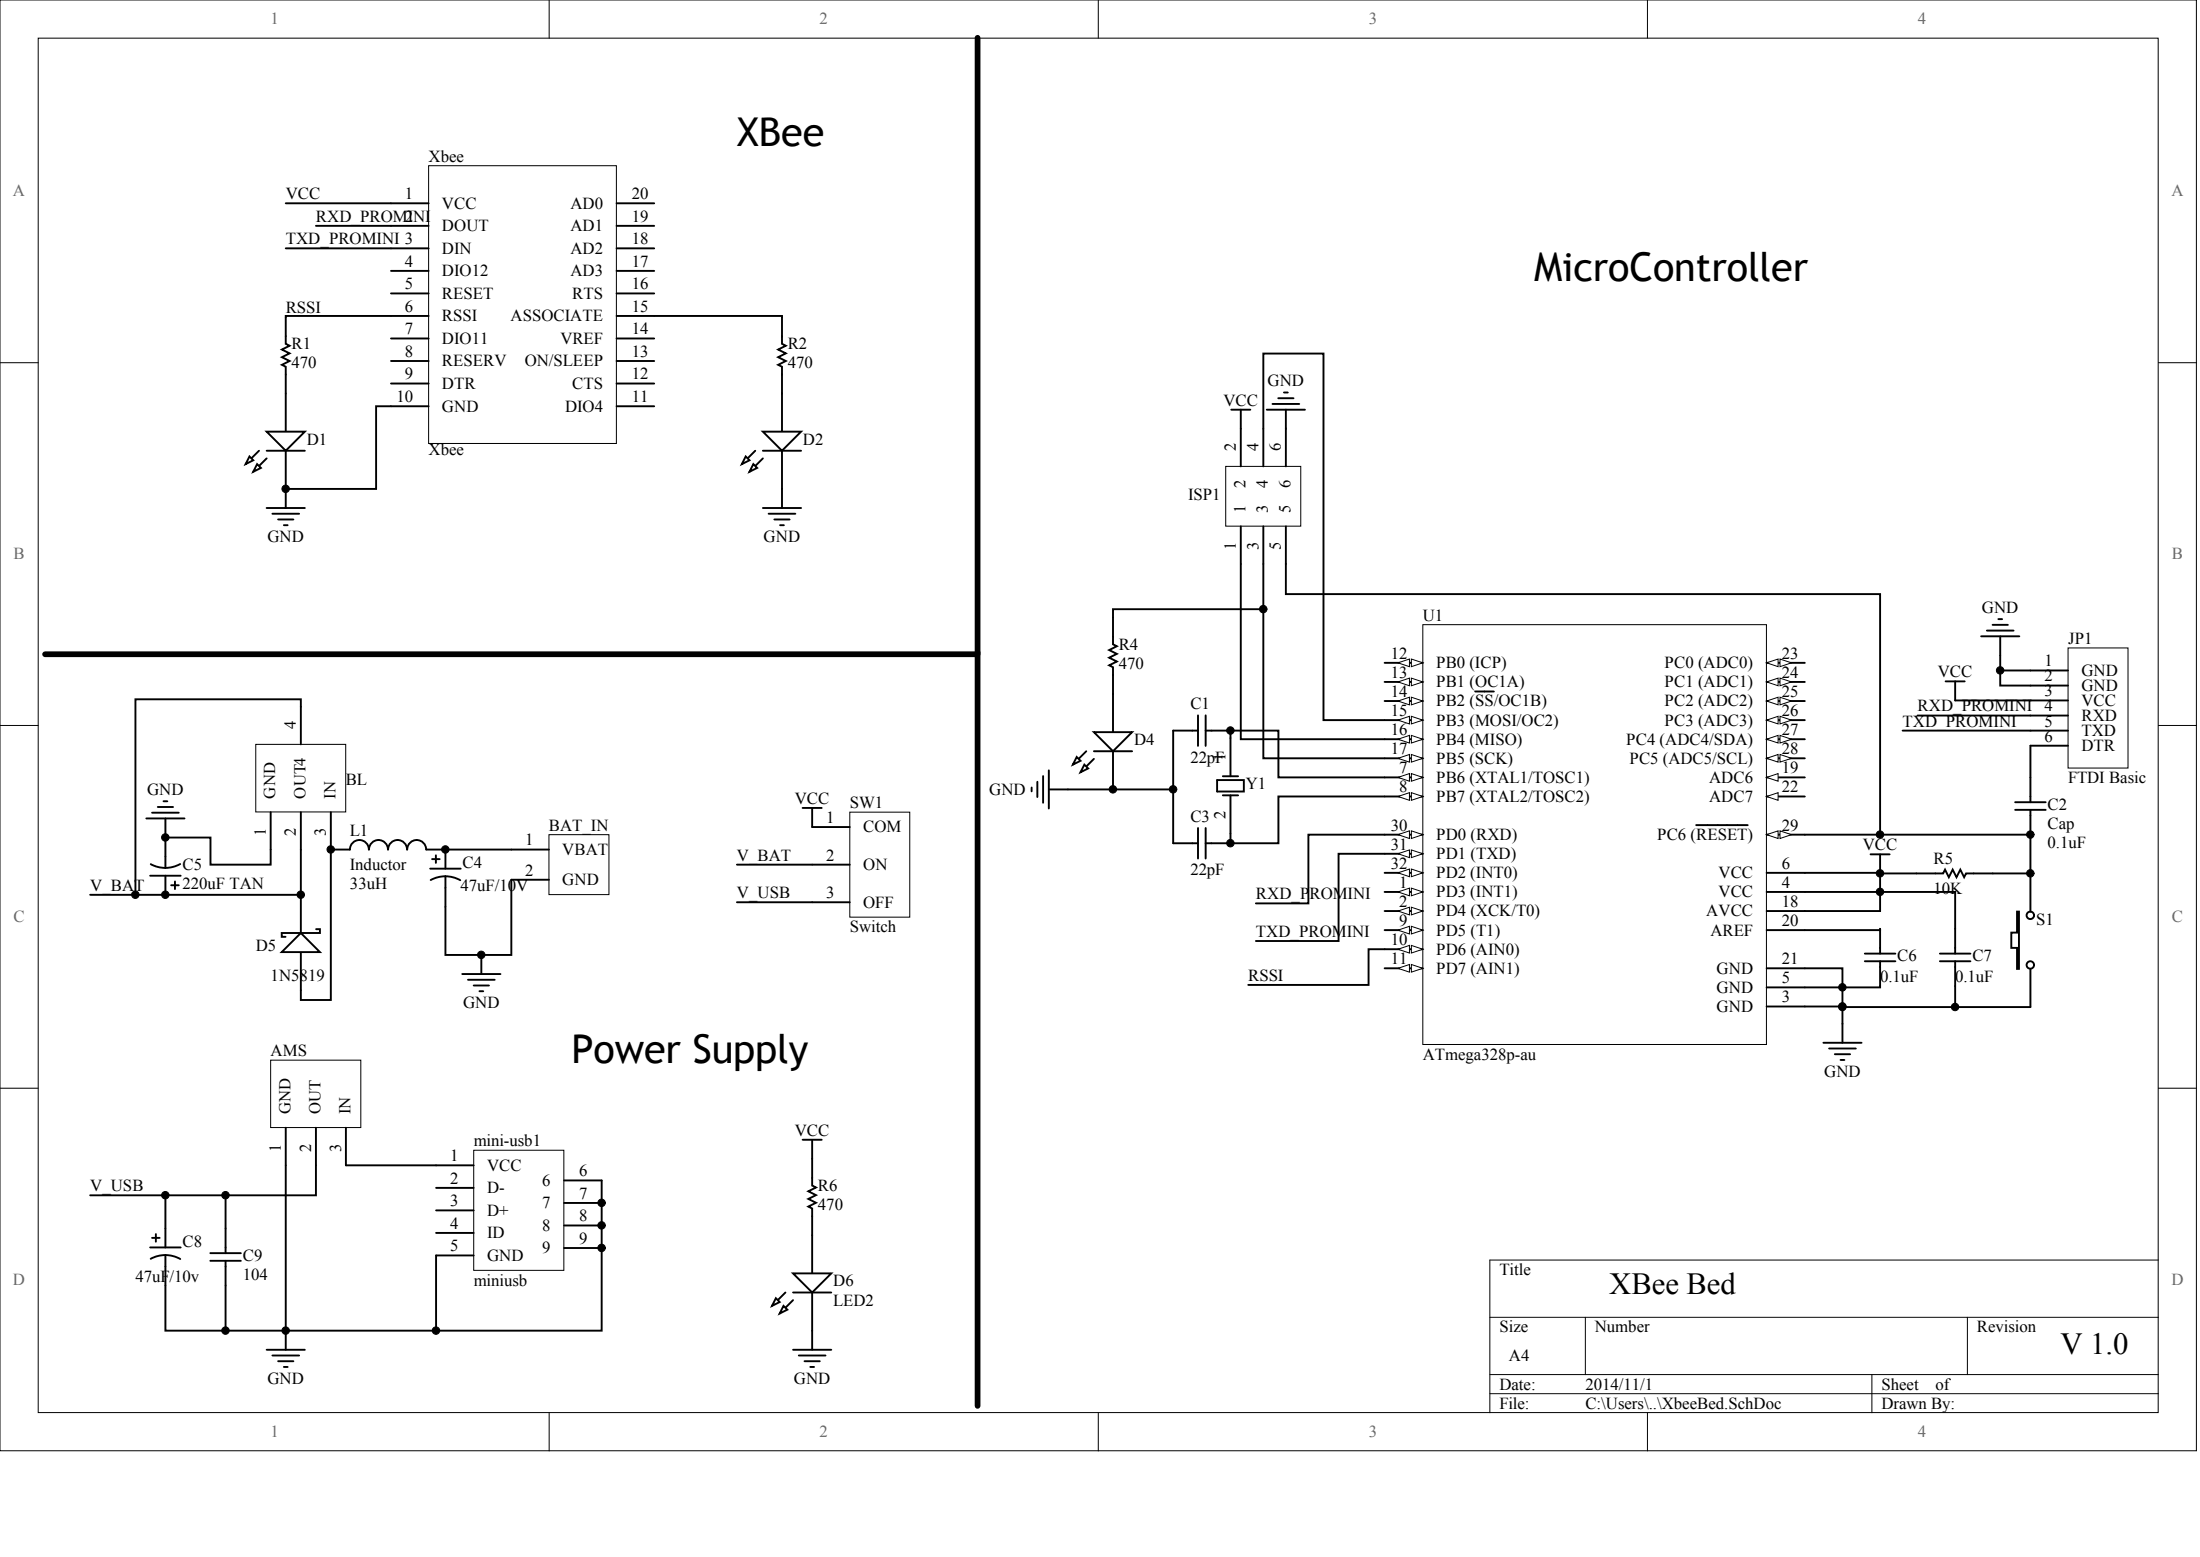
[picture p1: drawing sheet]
<svg xmlns="http://www.w3.org/2000/svg" width="840mm" height="594mm" viewBox="0 0 840 594" stroke-linecap="round" stroke-linejoin="round" font-family="sans-serif">
<g fill="#fff" stroke="#000" stroke-width=".38">
<path d="M0 0h838.2v553.5h-838.2z"/>
<path d="M14.6 14.6h809.1v524.4h-809.1z"/>
</g>
<g fill="none" stroke="#000" stroke-width=".38">
<path d="M209.6 0v14.6M419.2 0v14.6M628.7 0v14.6M0 138.4h14.6M823.7 138.4h14.6M0 276.8h14.6M823.7 276.8h14.6M0 415.2h14.6M823.7 415.2h14.6M823.7 480.8h-255.1v58.2M568.6 502.6h255.1M605 502.6v21.9"/>
<path d="M750.8 502.6v21.9M209.6 539v14.6M419.2 539v14.6M568.6 524.5h255.1M568.6 531.8h255.1M628.7 539v14.6M714.4 524.5v14.5"/>
</g>
<path d="M543 238.3h131.1v160.2h-131.1z" fill="#fff" stroke="#000" stroke-width=".38"/>
<path d="M674.2 318.5h14.6" fill="none" stroke="#000" stroke-width=".73"/>
<g fill="#fff" stroke="#000" stroke-width=".38">
<path d="M674.2 318.5l4.4-1.5v2.9z"/>
<path d="M679.3 317l4.4 1.5-4.4 1.4z"/>
</g>
<path d="M528.4 318.5h14.6M647.3 314.8h19.7" fill="none" stroke="#000" stroke-width=".73"/>
<g fill="#fff" stroke="#000" stroke-width=".38">
<path d="M538.6 317l4.4 1.5-4.4 1.4z"/>
<path d="M533.5 318.5l4.4-1.5v2.9z"/>
</g>
<path d="M528.4 325.8h14.6" fill="none" stroke="#000" stroke-width=".73"/>
<g fill="#fff" stroke="#000" stroke-width=".38">
<path d="M538.6 324.3l4.4 1.5-4.4 1.4z"/>
<path d="M533.5 325.8l4.4-1.5v2.9z"/>
</g>
<path d="M528.4 333h14.6" fill="none" stroke="#000" stroke-width=".73"/>
<g fill="#fff" stroke="#000" stroke-width=".38">
<path d="M538.6 331.6l4.4 1.4-4.4 1.5z"/>
<path d="M533.5 333l4.4-1.4v2.9z"/>
</g>
<path d="M528.4 340.3h14.6" fill="none" stroke="#000" stroke-width=".73"/>
<g fill="#fff" stroke="#000" stroke-width=".38">
<path d="M538.6 338.9l4.4 1.4-4.4 1.5z"/>
<path d="M533.5 340.3l4.4-1.4v2.9z"/>
</g>
<path d="M528.4 347.6h14.6" fill="none" stroke="#000" stroke-width=".73"/>
<g fill="#fff" stroke="#000" stroke-width=".38">
<path d="M538.6 346.2l4.4 1.4-4.4 1.5z"/>
<path d="M533.5 347.6l4.4-1.4v2.9z"/>
</g>
<path d="M528.4 296.6h14.6M674.2 333h14.6M674.2 376.7h14.6" fill="none" stroke="#000" stroke-width=".73"/>
<g fill="#fff" stroke="#000" stroke-width=".38">
<path d="M538.6 295.2l4.4 1.4-4.4 1.5z"/>
<path d="M533.5 296.6l4.4-1.4v2.9z"/>
</g>
<path d="M528.4 303.9h14.6" fill="none" stroke="#000" stroke-width=".73"/>
<g fill="#fff" stroke="#000" stroke-width=".38">
<path d="M538.6 302.4l4.4 1.5-4.4 1.5z"/>
<path d="M533.5 303.9l4.4-1.5v3z"/>
</g>
<path d="M528.4 354.9h14.6" fill="none" stroke="#000" stroke-width=".73"/>
<g fill="#fff" stroke="#000" stroke-width=".38">
<path d="M538.6 353.4l4.4 1.5-4.4 1.5z"/>
<path d="M533.5 354.9l4.4-1.5v3z"/>
</g>
<path d="M528.4 362.2h14.6" fill="none" stroke="#000" stroke-width=".73"/>
<g fill="#fff" stroke="#000" stroke-width=".38">
<path d="M538.6 360.7l4.4 1.5-4.4 1.4z"/>
<path d="M533.5 362.2l4.4-1.5v2.9z"/>
</g>
<path d="M528.4 369.5h14.6" fill="none" stroke="#000" stroke-width=".73"/>
<g fill="#fff" stroke="#000" stroke-width=".38">
<path d="M538.6 368l4.4 1.5-4.4 1.4z"/>
<path d="M533.5 369.5l4.4-1.5v2.9z"/>
</g>
<path d="M528.4 252.9h14.6" fill="none" stroke="#000" stroke-width=".73"/>
<g fill="#fff" stroke="#000" stroke-width=".38">
<path d="M538.6 251.5l4.4 1.4-4.4 1.5z"/>
<path d="M533.5 252.9l4.4-1.4v2.9z"/>
</g>
<path d="M528.4 260.2h14.6" fill="none" stroke="#000" stroke-width=".73"/>
<g fill="#fff" stroke="#000" stroke-width=".38">
<path d="M538.6 258.7l4.4 1.5-4.4 1.5z"/>
<path d="M533.5 260.2l4.4-1.5v3z"/>
</g>
<path d="M528.4 267.5h14.6" fill="none" stroke="#000" stroke-width=".73"/>
<g fill="#fff" stroke="#000" stroke-width=".38">
<path d="M538.6 266l4.4 1.5-4.4 1.4z"/>
<path d="M533.5 267.5l4.4-1.5v2.9z"/>
</g>
<path d="M528.4 274.8h14.6M563 263.8h7.1" fill="none" stroke="#000" stroke-width=".73"/>
<g fill="#fff" stroke="#000" stroke-width=".38">
<path d="M538.6 273.3l4.4 1.5-4.4 1.4z"/>
<path d="M533.5 274.8l4.4-1.5v2.9z"/>
</g>
<path d="M528.4 282.1h14.6" fill="none" stroke="#000" stroke-width=".73"/>
<g fill="#fff" stroke="#000" stroke-width=".38">
<path d="M538.6 280.6l4.4 1.5-4.4 1.4z"/>
<path d="M533.5 282.1l4.4-1.5v2.9z"/>
</g>
<path d="M528.4 289.3h14.6" fill="none" stroke="#000" stroke-width=".73"/>
<g fill="#fff" stroke="#000" stroke-width=".38">
<path d="M538.6 287.9l4.4 1.4-4.4 1.5z"/>
<path d="M533.5 289.3l4.4-1.4v2.9z"/>
</g>
<path d="M674.2 252.9h14.6M674.2 347.6h14.6M674.2 354.9h14.6M674.2 369.5h14.6" fill="none" stroke="#000" stroke-width=".73"/>
<g fill="#fff" stroke="#000" stroke-width=".38">
<path d="M674.2 252.9l4.4-1.4v2.9z"/>
<path d="M679.3 251.5l4.4 1.4-4.4 1.5z"/>
</g>
<path d="M674.2 260.2h14.6" fill="none" stroke="#000" stroke-width=".73"/>
<g fill="#fff" stroke="#000" stroke-width=".38">
<path d="M674.2 260.2l4.4-1.5v3z"/>
<path d="M679.3 258.7l4.4 1.5-4.4 1.5z"/>
</g>
<path d="M674.2 267.5h14.6" fill="none" stroke="#000" stroke-width=".73"/>
<g fill="#fff" stroke="#000" stroke-width=".38">
<path d="M674.2 267.5l4.4-1.5v2.9z"/>
<path d="M679.3 266l4.4 1.5-4.4 1.4z"/>
</g>
<path d="M674.2 274.8h14.6" fill="none" stroke="#000" stroke-width=".73"/>
<g fill="#fff" stroke="#000" stroke-width=".38">
<path d="M674.2 274.8l4.4-1.5v2.9z"/>
<path d="M679.3 273.3l4.4 1.5-4.4 1.4z"/>
</g>
<path d="M674.2 282.1h14.6" fill="none" stroke="#000" stroke-width=".73"/>
<g fill="#fff" stroke="#000" stroke-width=".38">
<path d="M674.2 282.1l4.4-1.5v2.9z"/>
<path d="M679.3 280.6l4.4 1.5-4.4 1.4z"/>
</g>
<path d="M674.2 289.3h14.6" fill="none" stroke="#000" stroke-width=".73"/>
<g fill="#fff" stroke="#000" stroke-width=".38">
<path d="M674.2 289.3l4.4-1.4v2.9z"/>
<path d="M679.3 287.9l4.4 1.4-4.4 1.5z"/>
</g>
<path d="M674.2 296.6h14.6M674.2 340.3h14.6M674.2 384h14.6" fill="none" stroke="#000" stroke-width=".73"/>
<path d="M674.2 296.6l4.4-1.4v2.9z" fill="#fff" stroke="#000" stroke-width=".38"/>
<path d="M674.2 303.9h14.6" fill="none" stroke="#000" stroke-width=".73"/>
<path d="M674.2 303.9l4.4-1.5v3z" fill="#fff" stroke="#000" stroke-width=".38"/>
<g fill="none" stroke="#000" stroke-width=".73">
<path d="M688.8 333h28.7v7.3h-28.7M713.9 326h7.3M717.5 326v7.3M731.4 333.3h10.2l.7-1.5 1.5 2.9 1.4-2.9 1.5 2.9 1.4-2.9 1.5 2.9 .7-1.4h10.2M774.9 333.3v14.5M717.5 354.4v.5h-28.7M688.8 369.5h14.4v7.2h14.3v-.5M774.9 369.7v14.6M695.9 397.9h14.5M703.2 390.6v7.3M698.1 400.1h10.2M700.2 402.2h5.9"/>
<path d="M702.4 404.4h1.5"/>
</g>
<path d="M769.8 347.8h.7v21.9h-.7v-8h-2.2v-5.9h2.2z" fill-rule="evenodd" fill="#fff" stroke="#000" stroke-width=".73"/>
<g fill="none" stroke="#000" stroke-width=".73">
<path d="M447.7 278.8h9.5M457.2 272.9v11.7M460.1 272.9v11.7M460.1 278.8h9.5M395.9 298.3v5.8M398.1 296.1v10.2M400.3 293.9v14.6M464.5 297.6h10.2v4.4h-10.2zM466.7 296.2h5.8M469.6 281.6v14.6M774.9 296.6v9.5M393.7 300.5v1.4"/>
<path d="M400.3 301.2h7.3M457.2 315.9v11.7M460.1 315.9v11.7M466.7 303.5h5.8M469.6 303.5v14.5M688.8 318.5h86.1v14.8h-14.4M769.1 306.1h11.6M769.1 309h11.6M774.9 309v9.5M447.7 321.8h9.5M460.1 321.8h9.5M717.5 333.3h13.9"/>
<path d="M688.8 347.6h28.7v-7.3h28.7v23.6M717.5 354.4v9.5M711.7 363.9h11.7M711.7 366.8h11.7M717.5 366.8v9.4M740.3 363.9h11.7M740.3 366.8h11.7M746.2 366.8v17.5h-43v-7.6h-14.4M688.8 384h14.4M703.2 384.3v6.3M746.2 384.3h28.7"/>
<circle cx="774.9" cy="349.3" r="1.42"/>
<circle cx="774.9" cy="368.2" r="1.42"/>
</g>
<path d="M789.3 247.2h22.8v45.8h-22.8z" fill="#fff" stroke="#000" stroke-width=".38"/>
<path d="M774.9 255.8h14.4M774.9 261.6h14.4M774.9 267.3h14.4M774.9 273h14.4M774.9 278.8h14.4M789.3 284.5h-14.4v12.1" fill="none" stroke="#000" stroke-width=".73"/>
<path d="M163.6 63.2h71.6v106h-71.6z" fill="#fff" stroke="#000" stroke-width=".38"/>
<g fill="none" stroke="#000" stroke-width=".73">
<path d="M149.2 77.6h14.4M235.3 77.6h14.4M149.2 86.2h14.4M149.2 94.8h14.4M235.3 86.2h14.4M235.3 94.8h14.4M149.2 103.4h14.4M149.2 112h14.4M235.3 103.4h14.4M235.3 112h14.4M149.2 120.6h14.4M149.2 129.1h14.4"/>
<path d="M149.2 137.7h14.4M235.3 120.6h14.4M235.3 129.1h14.4M235.3 137.7h14.4M149.2 146.3h14.4M149.2 155h14.4M235.3 146.3h14.4M235.3 155h14.4M306.3 434.9h7.3M310 434.9v17.5l1.4 .7-2.9 1.4 2.9 1.5-2.9 1.5 2.9 1.4-2.9 1.5 1.5 .7v24.8M310 493.2v21.8M302.7 515h14.5"/>
<path d="M304.9 517.2h10.2M307 519.4h5.9M309.2 521.6h1.5"/>
</g>
<path d="M302.7 485.9h14.5l-7.2 7.3z" fill="#fff" stroke="#000" stroke-width=".73"/>
<path d="M299.8 493.2l-5.2 5.1M302.7 496.1l-5.1 5.1" fill="none" stroke="#000" stroke-width=".73"/>
<g fill="#fff" stroke="#000" stroke-width=".73">
<path d="M299 498.3l1.5 1.4-2.9 1.5z"/>
<path d="M296.1 495.3l1.5 1.5-3 1.5z"/>
</g>
<g fill="none" stroke="#000" stroke-width=".73">
<path d="M109.1 77.6h40.1M109.1 94.8h40.1M120.6 86.2h28.6M109.1 121v10.2l1.4 .7-2.9 1.5 2.9 1.4-2.9 1.5 2.9 1.4-2.9 1.5 1.5 .7v24.8M109.1 172v21.8M101.8 193.8h14.5M104 196h10.2M106.1 198.2h5.9M108.3 200.4h1.5M760.5 238.4h5.8M762.6 236.2h1.5M742.5 260h7.3"/>
<path d="M746.2 260v7.3h28.7M756.1 242.8h14.6M758.3 240.6h10.2M763.4 242.8v7.3M447.7 278.8v43M726.1 278.8h48.8M731.8 273h43.1M469.6 281.6v-2.8h18.3v17.8h40.5M528.4 303.9h-40.5v17.9h-18.3v-3.8M528.4 318.5h-29.1v26.2h-20M528.4 325.8h-17.5v33.2h-31.6M302.7 493.2h14.5"/>
</g>
<path d="M101.8 164.7h14.5l-7.2 7.3z" fill="#fff" stroke="#000" stroke-width=".73"/>
<path d="M98.8 172l-5.1 5.1M101.8 174.9l-5.1 5.1" fill="none" stroke="#000" stroke-width=".73"/>
<g fill="#fff" stroke="#000" stroke-width=".73">
<path d="M98.1 177.1l1.5 1.4-2.9 1.5z"/>
<path d="M95.2 174.2l1.5 1.4-3 1.5z"/>
</g>
<path d="M101.8 172h14.5" fill="none" stroke="#000" stroke-width=".73"/>
<path d="M467.8 178h28.6v22.8h-28.6z" fill="#fff" stroke="#000" stroke-width=".38"/>
<g fill="none" stroke="#000" stroke-width=".73">
<path d="M469.9 156.3h7.3M473.5 156.3v21.7M483.4 156.3h14.6M485.6 154.1h10.2M487.8 151.9h5.9M490 149.8h1.5M490.7 156.3v21.7M482.1 178v-43.1h23v139.9h23.3M473.5 200.8v81.3h54.9M482.1 200.8v88.5h46.3M490.7 200.8v25.9h226.8v91.8M424.8 235.6v10.2l1.4 .8-2.9 1.4 2.9 1.5-2.9 1.4 2.9 1.5-2.9 1.5 1.5 .7v24.8"/>
<path d="M424.8 286.6v14.6M407.6 301.2h40.1M528.4 362.2h-6.1v13.6h-45.9"/>
</g>
<path d="M417.5 279.4h14.6l-7.3 7.2z" fill="#fff" stroke="#000" stroke-width=".73"/>
<path d="M414.6 286.6l-5.1 5.1M417.5 289.6l-5.1 5.1" fill="none" stroke="#000" stroke-width=".73"/>
<g fill="#fff" stroke="#000" stroke-width=".73">
<path d="M413.8 291.7l1.5 1.5-2.9 1.5z"/>
<path d="M410.9 288.8l1.5 1.5-2.9 1.4z"/>
</g>
<path d="M298.4 121v10.2l1.5 .7-2.9 1.5 2.9 1.4-2.9 1.5 2.9 1.4-2.9 1.5 1.4 .7v24.8M298.4 172v21.8M291.1 193.8h14.6M293.3 196h10.2M295.5 198.2h5.9M297.7 200.4h1.5M482.1 232.4h-57.3v3.2M417.5 286.6h14.6" fill="none" stroke="#000" stroke-width=".73"/>
<path d="M291.1 164.7h14.6l-7.3 7.3z" fill="#fff" stroke="#000" stroke-width=".73"/>
<path d="M288.2 172l-5.1 5.1M291.1 174.9l-5.1 5.1" fill="none" stroke="#000" stroke-width=".73"/>
<g fill="#fff" stroke="#000" stroke-width=".73">
<path d="M287.5 177.1l1.5 1.4-3 1.5z"/>
<path d="M284.6 174.2l1.4 1.4-2.9 1.5z"/>
</g>
<path d="M249.7 120.6h48.7v.4M291.1 172h14.6" fill="none" stroke="#000" stroke-width=".73"/>
<path d="M103.3 404.5h34.4v25.7h-34.4z" fill="#fff" stroke="#000" stroke-width=".38"/>
<g fill="none" stroke="#000" stroke-width=".73">
<path d="M149.2 120.6h-40.1v.4M149.2 155h-5.7v31.5h-34.4M109.1 430.3v77.4h-46v-28.8M120.6 430.3v25.8h-57.5v19.9M132 430.3v14.3M34.4 456.1h28.7M86.1 456.1v22.1M57.3 476h11.7M58 472.3h2.9M59.5 470.9v2.9M63.1 478.9a11.6 11.6 0 0 0-5.6 1.4M63.1 478.9a11.6 11.6 0 0 1 5.7 1.5"/>
<path d="M80.3 478.2h11.6M80.3 481.1h11.6M86.1 481.1v26.6M101.8 515h14.5M104 517.2h10.2M106.1 519.4h5.9M109.1 507.7v7.3M108.3 521.6h1.5"/>
</g>
<path d="M97.6 284h34.3v25.8h-34.3z" fill="#fff" stroke="#000" stroke-width=".38"/>
<g fill="none" stroke="#000" stroke-width=".73">
<path d="M114.8 269.7v14.3M103.3 309.9v14.3M114.8 309.9v14.3M126.3 309.9v14.3h7.2a3.6 3.6 0 0 1 3.7-3.7 3.6 3.6 0 0 1 3.6 3.7M148.1 324.2a3.6 3.6 0 0 0-3.7-3.7 3.6 3.6 0 0 0-3.6 3.7M155.3 324.2a3.6 3.6 0 0 0-3.6-3.7 3.6 3.6 0 0 0-3.6 3.7M155.4 324.2a3.6 3.6 0 0 1 3.6-3.7 3.6 3.6 0 0 1 3.6 3.7h7.4v7.2M164.2 331.4h11.6M164.9 327.8h2.9M166.3 326.3v3M170 334.4a11.6 11.6 0 0 0-5.6 1.4M170 334.4a11.6 11.6 0 0 1 5.7 1.4"/>
<path d="M170 334.4v11.6M114.8 341.4v14.6M114.8 363.3v14.5M176.4 371.7h14.6M178.6 373.8h10.2M180.8 376h5.8M183 378.2h1.4M183.7 364.4v7.3"/>
</g>
<path d="M107.5 363.3l7.3-7.3 7.3 7.3z" fill="#fff" stroke="#000" stroke-width=".73"/>
<g fill="none" stroke="#000" stroke-width=".73">
<path d="M763.4 250.1v5.7M774.9 255.8h-11.5v5.8h11.5M55.8 312.3h14.6M58 310.1h10.2M60.2 307.9h5.8M62.4 305.7h1.5M63.1 319.6h17.2v10.3h23v-5.7M63.1 312.3v18.9M57.3 334.1h11.7M63.1 334.1v7.3M65.3 337.8h2.9M66.8 336.3v2.9"/>
<path d="M68.8 329.7a11.6 11.6 0 0 1-11.3 0M114.8 324.2v17.2h-80.4M126.3 324.2v57.4h-11.5v-3.8M170 324.2h25.1M120.6 354.5h1.5v1.5h-14.6v1.4h1.5"/>
</g>
<path d="M180.8 438.9h34.4v45.8h-34.4z" fill="#fff" stroke="#000" stroke-width=".38"/>
<path d="M166.4 444.6h14.4M166.4 453.2h14.4M215.3 450.4h14.3v57.3h-120.5M215.3 459h14.3M166.4 461.8h14.4M166.4 470.4h14.4M180.8 479h-14.4v28.7M215.3 467.6h14.3M215.3 476.2h14.3" fill="none" stroke="#000" stroke-width=".73"/>
<path d="M373.1 14.4v235.2M17.2 249.6h355.9v286.8" fill="none" stroke="#000" stroke-width="2.2"/>
<path d="M324.3 309.9h22.9v40h-22.9z" fill="#fff" stroke="#000" stroke-width=".38"/>
<path d="M306.3 308.3h7.3M310 308.3v7.3h14.3M281.2 329.9h43.1M281.2 344.3h43.1" fill="none" stroke="#000" stroke-width=".73"/>
<path d="M209.5 318.5h22.9v22.8h-22.9z" fill="#fff" stroke="#000" stroke-width=".38"/>
<path d="M114.8 269.7v-2.9h-63.1v74.6M195.1 324.2h14.4M209.5 335.7h-14.4v28.7h-25.1v-18.4M132 444.6h34.4" fill="none" stroke="#000" stroke-width=".73"/>
<g fill="#000" stroke="#000" stroke-width=".38">
<circle cx="109" cy="186.5" r="1.42"/>
<circle cx="482.1" cy="232.4" r="1.42"/>
<circle cx="763.3" cy="255.8" r="1.42"/>
<circle cx="469.6" cy="278.7" r="1.42"/>
<circle cx="63.1" cy="319.5" r="1.42"/>
<circle cx="424.7" cy="301.2" r="1.42"/>
<circle cx="447.7" cy="301.2" r="1.42"/>
<circle cx="717.5" cy="318.4" r="1.42"/>
<circle cx="774.9" cy="318.4" r="1.42"/>
<circle cx="126.2" cy="324.1" r="1.42"/>
<circle cx="170" cy="324.1" r="1.42"/>
<circle cx="469.6" cy="321.7" r="1.42"/>
<circle cx="717.5" cy="333.2" r="1.42"/>
<circle cx="774.9" cy="333.2" r="1.42"/>
<circle cx="51.6" cy="341.4" r="1.42"/>
<circle cx="63.1" cy="341.4" r="1.42"/>
<circle cx="114.8" cy="341.4" r="1.42"/>
<circle cx="717.5" cy="340.3" r="1.42"/>
<circle cx="183.7" cy="364.3" r="1.42"/>
<circle cx="703.1" cy="376.7" r="1.42"/>
<circle cx="703.1" cy="384.2" r="1.42"/>
<circle cx="703.1" cy="384" r="1.42"/>
<circle cx="746.1" cy="384.2" r="1.42"/>
<circle cx="63.1" cy="456" r="1.42"/>
<circle cx="86.1" cy="456" r="1.42"/>
<circle cx="229.6" cy="459" r="1.42"/>
<circle cx="229.6" cy="476.1" r="1.42"/>
<circle cx="229.6" cy="467.6" r="1.42"/>
<circle cx="86.1" cy="507.7" r="1.42"/>
<circle cx="109" cy="507.7" r="1.42"/>
<circle cx="166.4" cy="507.7" r="1.42"/>
</g>
<g font-size="15.2">
<text x="281.2" y="55.7">XBee</text>
<text x="585.5" y="107.3">MicroController</text>
<text x="218.1" y="405.5">Power Supply</text>
</g>
<g font-size="11.7">
<text x="614.2" y="493.7">XBee Bed</text>
<text x="786.3" y="516.6">V 1.0</text>
</g>
<g font-size="6.4" fill="#696969">
<text x="103.2" y="9.3">1</text>
<text x="312.8" y="9.3">2</text>
<text x="522.4" y="9.3">3</text>
<text x="732" y="9.3">4</text>
<text x="5" y="74.9">A</text>
<text x="828.7" y="74.9">A</text>
<text x="5.2" y="213.3">B</text>
<text x="828.9" y="213.3">B</text>
<text x="5.2" y="351.7">C</text>
<text x="828.9" y="351.7">C</text>
<text x="5" y="490.1">D</text>
<text x="828.7" y="490.1">D</text>
<text x="103.2" y="548.4">1</text>
<text x="312.8" y="548.4">2</text>
<text x="522.4" y="548.4">3</text>
<text x="732" y="548.4">4</text>
</g>
<g font-size="6.4">
<text x="163.6" y="61.6">Xbee</text>
<text x="109.1" y="76">VCC</text>
<text x="154.5" y="76">1</text>
<text x="241.1" y="76">20</text>
<text x="168.7" y="79.6">VCC</text>
<text x="217.7" y="79.6">AD0</text>
<text x="120.6" y="84.6">RXD_PROMINI</text>
<text x="154.5" y="84.6">2</text>
<text x="168.7" y="88.2">DOUT</text>
<text x="217.7" y="88.2">AD1</text>
<text x="241.1" y="84.6">19</text>
<text x="109.1" y="93.2">TXD_PROMINI 3</text>
<text x="241.1" y="93.2">18</text>
<text x="154.5" y="101.8">4</text>
<text x="168.7" y="96.8">DIN</text>
<text x="217.7" y="96.8">AD2</text>
<text x="241.1" y="101.8">17</text>
<text x="168.7" y="105.4">DIO12</text>
<text x="217.7" y="105.4">AD3</text>
<text x="154.5" y="110.4">5</text>
<text x="241.1" y="110.4">16</text>
<text x="109.1" y="119.4">RSSI</text>
<text x="154.5" y="119">6</text>
<text x="168.7" y="114">RESET</text>
<text x="218.4" y="114">RTS</text>
<text x="241.1" y="119">15</text>
<text x="168.7" y="122.6">RSSI</text>
<text x="194.9" y="122.6">ASSOCIATE</text>
<text x="154.5" y="127.6">7</text>
<text x="168.7" y="131.2">DIO11</text>
<text x="213.9" y="131.2">VREF</text>
<text x="241.1" y="127.6">14</text>
<text x="111.2" y="133.3">R1</text>
<text x="154.5" y="136.2">8</text>
<text x="241.1" y="136.2">13</text>
<text x="300.6" y="133.3">R2</text>
<text x="111.2" y="140.5">470</text>
<text x="168.7" y="139.8">RESERV</text>
<text x="200.2" y="139.8">ON/SLEEP</text>
<text x="300.6" y="140.5">470</text>
<text x="154.5" y="144.8">9</text>
<text x="168.7" y="148.4">DTR</text>
<text x="218.4" y="148.4">CTS</text>
<text x="241.1" y="144.8">12</text>
<text x="483.7" y="147.5">GND</text>
<text x="151.3" y="153.4">10</text>
<text x="241.1" y="153.4">11</text>
<text x="466.9" y="154.7">VCC</text>
<text x="168.7" y="157.1">GND</text>
<text x="215.6" y="157.1">DIO4</text>
<text x="117.1" y="169.7">D1</text>
<text x="163.6" y="173.5">Xbee</text>
<text x="306.5" y="169.7">D2</text>
<text x="453.4" y="190.7">ISP1</text>
<text x="102.1" y="206.8">GND</text>
<text x="291.4" y="206.8">GND</text>
<text x="756.4" y="233.9">GND</text>
<text x="543" y="236.8">U1</text>
<text x="789.3" y="245.7">JP1</text>
<text x="427" y="247.9">R4</text>
<text x="530.8" y="251.3">12</text>
<text x="680.1" y="251.3">23</text>
<text x="427" y="255.2">470</text>
<text x="548.1" y="255">PB0 (ICP)</text>
<text x="635.3" y="255">PC0 (ADC0)</text>
<text x="780.2" y="254.3">1</text>
<text x="794.4" y="257.9">GND</text>
<text x="530.8" y="258.6">13</text>
<text x="548.1" y="262.3">PB1 (OC1A)</text>
<text x="635.3" y="262.3">PC1 (ADC1)</text>
<text x="680.1" y="258.6">24</text>
<text x="739.5" y="258.4">VCC</text>
<text x="780.2" y="260">2</text>
<text x="794.4" y="263.6">GND</text>
<text x="530.8" y="265.9">14</text>
<text x="548.1" y="269.6">PB2 (SS/OC1B)</text>
<text x="635.3" y="269.6">PC2 (ADC2)</text>
<text x="680.1" y="265.9">25</text>
<text x="780.2" y="265.7">3</text>
<text x="794.4" y="269.3">VCC</text>
<text x="454.3" y="270.6">C1</text>
<text x="530.8" y="273.2">15</text>
<text x="680.1" y="273.2">26</text>
<text x="731.8" y="271.4">RXD_PROMINI</text>
<text x="780.2" y="271.4">4</text>
<text x="794.4" y="275.1">RXD</text>
<text x="530.8" y="280.5">16</text>
<text x="548.1" y="276.8">PB3 (MOSI/OC2)</text>
<text x="635.3" y="276.8">PC3 (ADC3)</text>
<text x="680.1" y="280.5">27</text>
<text x="726.1" y="277.2">TXD_PROMINI</text>
<text x="780.2" y="277.2">5</text>
<text x="794.4" y="280.8">TXD</text>
<text x="432.8" y="284.3">D4</text>
<text x="530.8" y="287.8">17</text>
<text x="548.1" y="284.1">PB4 (MISO)</text>
<text x="620.6" y="284.1">PC4 (ADC4/SDA)</text>
<text x="680.1" y="287.8">28</text>
<text x="780.2" y="283">6</text>
<text x="794.4" y="286.6">DTR</text>
<text x="454.3" y="291">22pF</text>
<text x="548.1" y="291.4">PB5 (SCK)</text>
<text x="621.9" y="291.4">PC5 (ADC5/SCL)</text>
<text x="132" y="299.6">BL</text>
<text x="534" y="295">7</text>
<text x="548.1" y="298.7">PB6 (XTAL1/TOSC1)</text>
<text x="652.3" y="298.7">ADC6</text>
<text x="680.1" y="295">19</text>
<text x="789.3" y="298.8">FTDI Basic</text>
<text x="56.1" y="303.4">GND</text>
<text x="377.5" y="303.3">GND</text>
<text x="475.4" y="301.2">Y1</text>
<text x="534" y="302.3">8</text>
<text x="548.1" y="306">PB7 (XTAL2/TOSC2)</text>
<text x="652.3" y="306">ADC7</text>
<text x="680.1" y="302.3">22</text>
<text x="303.3" y="306.7">VCC</text>
<text x="324.3" y="308.3">SW1</text>
<text x="781.5" y="308.9">C2</text>
<text x="209.5" y="316.9">BAT_IN</text>
<text x="315.3" y="314">1</text>
<text x="329.4" y="317.6">COM</text>
<text x="454.3" y="313.6">C3</text>
<text x="530.8" y="316.9">30</text>
<text x="680.1" y="316.9">29</text>
<text x="781.5" y="316.2">Cap</text>
<text x="133.5" y="318.9">L1</text>
<text x="200.5" y="322.6">1</text>
<text x="548.1" y="320.5">PD0 (RXD)</text>
<text x="632.5" y="320.5">PC6 (RESET)</text>
<text x="781.5" y="323.5">0.1uF</text>
<text x="214.6" y="326.2">VBAT</text>
<text x="281.2" y="328.3">V_BAT</text>
<text x="315.3" y="328.3">2</text>
<text x="530.8" y="324.2">31</text>
<text x="548.1" y="327.8">PD1 (TXD)</text>
<text x="710.9" y="324.4">VCC</text>
<text x="737.9" y="329.5">R5</text>
<text x="69.7" y="331.8">C5</text>
<text x="133.5" y="332.1">Inductor</text>
<text x="176.6" y="331.3">C4</text>
<text x="200.5" y="334.1">2</text>
<text x="329.4" y="332">ON</text>
<text x="454.3" y="334">22pF</text>
<text x="530.8" y="331.5">32</text>
<text x="548.1" y="335.1">PD2 (INT0)</text>
<text x="655.9" y="335.1">VCC</text>
<text x="680.1" y="331.5">6</text>
<text x="34.4" y="339.8">V_BAT</text>
<text x="69.7" y="339.1">220uF TAN</text>
<text x="133.5" y="339.3">33uH</text>
<text x="175.8" y="339.8">47uF/10V</text>
<text x="214.6" y="337.7">GND</text>
<text x="534" y="338.8">1</text>
<text x="680.1" y="338.8">4</text>
<text x="737.9" y="341.2">10K</text>
<text x="281.2" y="342.7">V_USB</text>
<text x="315.3" y="342.7">3</text>
<text x="329.4" y="346.3">OFF</text>
<text x="479.3" y="343.1">RXD_P</text>
<text x="499.8" y="343.1">ROMINI</text>
<text x="534" y="346">2</text>
<text x="548.1" y="342.4">PD3 (INT1)</text>
<text x="655.9" y="342.4">VCC</text>
<text x="680.1" y="346">18</text>
<text x="534" y="353.3">9</text>
<text x="548.1" y="349.7">PD4 (XCK/T0)</text>
<text x="651.2" y="349.7">AVCC</text>
<text x="680.1" y="353.3">20</text>
<text x="777.1" y="352.8">S1</text>
<text x="324.3" y="355.7">Switch</text>
<text x="479.3" y="357.5">TXD_PROMINI</text>
<text x="548.1" y="357">PD5 (T1)</text>
<text x="652.8" y="357">AREF</text>
<text x="97.6" y="362.8">D5</text>
<text x="530.8" y="360.6">10</text>
<text x="548.1" y="364.2">PD6 (AIN0)</text>
<text x="530.8" y="367.9">11</text>
<text x="548.1" y="371.5">PD7 (AIN1)</text>
<text x="655.1" y="371.5">GND</text>
<text x="680.1" y="367.9">21</text>
<text x="724.1" y="366.7">C6</text>
<text x="752.7" y="366.7">C7</text>
<text x="103.3" y="374.2">1N5819</text>
<text x="476.4" y="374.2">RSSI</text>
<text x="680.1" y="375.2">5</text>
<text x="717.5" y="374.7">0.1uF</text>
<text x="746.2" y="374.7">0.1uF</text>
<text x="655.1" y="378.8">GND</text>
<text x="680.1" y="382.5">3</text>
<text x="176.7" y="384.6">GND</text>
<text x="655.1" y="386.1">GND</text>
<text x="103.3" y="402.9">AMS</text>
<text x="543" y="404.3">ATmega328p-au</text>
<text x="696.2" y="410.9">GND</text>
<text x="180.8" y="437.3">mini-usb1</text>
<text x="303.3" y="433.3">VCC</text>
<text x="171.7" y="443.1">1</text>
<text x="185.9" y="446.7">VCC</text>
<text x="221.1" y="448.8">6</text>
<text x="34.4" y="454.5">V_USB</text>
<text x="171.7" y="451.7">2</text>
<text x="185.9" y="455.3">D-</text>
<text x="207" y="452.5">6</text>
<text x="312.1" y="454.4">R6</text>
<text x="171.7" y="460.3">3</text>
<text x="207" y="461.1">7</text>
<text x="221.1" y="457.4">7</text>
<text x="312.1" y="461.7">470</text>
<text x="185.9" y="463.9">D+</text>
<text x="221.1" y="466">8</text>
<text x="171.7" y="468.9">4</text>
<text x="185.9" y="472.5">ID</text>
<text x="207" y="469.7">8</text>
<text x="69.7" y="475.8">C8</text>
<text x="171.7" y="477.5">5</text>
<text x="207" y="478.3">9</text>
<text x="221.1" y="474.6">9</text>
<text x="92.7" y="480.9">C9</text>
<text x="185.9" y="481.1">GND</text>
<text x="51.7" y="489">47uF</text>
<text x="64.7" y="489">/10v</text>
<text x="92.7" y="488.2">104</text>
<text x="180.8" y="490.5">miniusb</text>
<text x="318" y="490.9">D6</text>
<text x="572.2" y="486.5">Title</text>
<text x="318" y="498.1">LED2</text>
<text x="572.2" y="508.3">Size</text>
<text x="608.7" y="508.3">Number</text>
<text x="754.5" y="508.3">Revision</text>
<text x="575.9" y="519.3">A4</text>
<text x="102.1" y="528">GND</text>
<text x="303" y="528">GND</text>
<text x="572.2" y="530.2">Date:</text>
<text x="605" y="530.2">2014/11/1</text>
<text x="718" y="530.2">Sheet</text>
<text x="738.6" y="530.2">of</text>
<text x="572.2" y="537.5">File:</text>
<text x="605" y="537.5">C:\Users\..\XbeeBed.SchDoc</text>
<text x="718" y="537.5">Drawn By:</text>
</g>
<g font-size="6.3">
<text x="471.7" y="172.1" transform="rotate(-90 471.7 172.1)">2</text>
<text x="480.3" y="172.1" transform="rotate(-90 480.3 172.1)">4</text>
<text x="488.9" y="172.1" transform="rotate(-90 488.9 172.1)">6</text>
<text x="475.3" y="186.3" transform="rotate(-90 475.3 186.3)">2</text>
<text x="483.9" y="186.3" transform="rotate(-90 483.9 186.3)">4</text>
<text x="492.5" y="186.3" transform="rotate(-90 492.5 186.3)">6</text>
<text x="475.3" y="195.7" transform="rotate(-90 475.3 195.7)">1</text>
<text x="483.9" y="195.7" transform="rotate(-90 483.9 195.7)">3</text>
<text x="492.5" y="195.7" transform="rotate(-90 492.5 195.7)">5</text>
<text x="471.7" y="209.9" transform="rotate(-90 471.7 209.9)">1</text>
<text x="480.3" y="209.9" transform="rotate(-90 480.3 209.9)">3</text>
<text x="488.9" y="209.9" transform="rotate(-90 488.9 209.9)">5</text>
<text x="113" y="278.2" transform="rotate(-90 113 278.2)">4</text>
<text x="467.7" y="290.4" transform="rotate(-90 467.7 290.4)">1</text>
<text x="105.1" y="304.8" transform="rotate(-90 105.1 304.8)">GND</text>
<text x="116.6" y="304.8" transform="rotate(-90 116.6 304.8)">OUT4</text>
<text x="128" y="304.8" transform="rotate(-90 128 304.8)">IN</text>
<text x="467.7" y="312.6" transform="rotate(-90 467.7 312.6)">2</text>
<text x="101.4" y="319" transform="rotate(-90 101.4 319)">1</text>
<text x="113" y="319" transform="rotate(-90 113 319)">2</text>
<text x="124.4" y="319" transform="rotate(-90 124.4 319)">3</text>
<text x="110.8" y="425.2" transform="rotate(-90 110.8 425.2)">GND</text>
<text x="122.4" y="425.2" transform="rotate(-90 122.4 425.2)">OUT</text>
<text x="133.8" y="425.2" transform="rotate(-90 133.8 425.2)">IN</text>
<text x="107.2" y="439.4" transform="rotate(-90 107.2 439.4)">1</text>
<text x="118.7" y="439.4" transform="rotate(-90 118.7 439.4)">2</text>
<text x="130.2" y="439.4" transform="rotate(-90 130.2 439.4)">3</text>
</g>
</svg>
